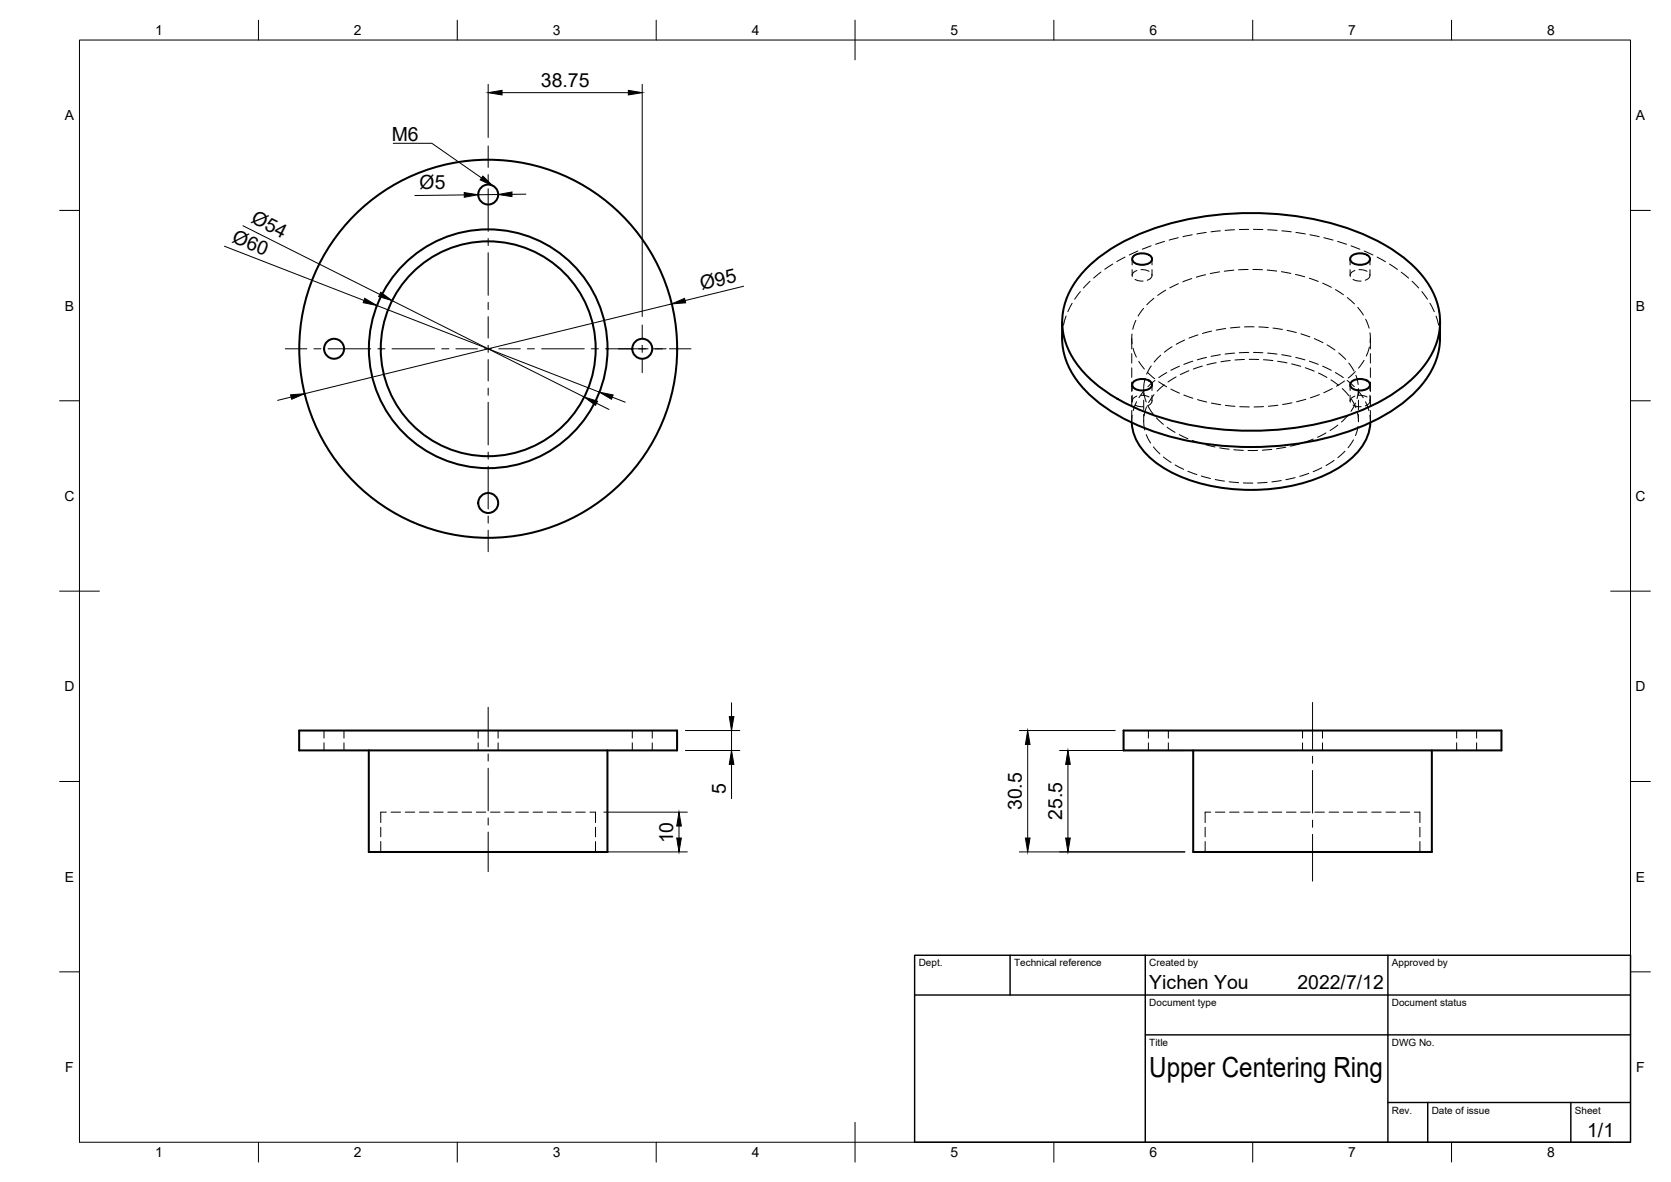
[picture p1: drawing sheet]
<svg xmlns="http://www.w3.org/2000/svg" width="420mm" height="297mm" viewBox="0 0 420 297" stroke-linecap="round" stroke-linejoin="round" font-family="sans-serif">
<!-- layer: Visible -->
<g fill="none" stroke="#000" stroke-width=".51">
<path d="M273.3 67.4a48.8 48.8 0 0 1 23.4-11.9 77.6 77.6 0 0 1 46.6 3.6 34.8 34.8 0 0 1 16.4 13.2 17.1 17.1 0 0 1-2.3 20.5 44.4 44.4 0 0 1-22.1 12.7 77.9 77.9 0 0 1-49.4-2.8 34.8 34.8 0 0 1-16.4-13.2 17.1 17.1 0 0 1 2.3-20.5zM285 64.4a3.4 3.4 0 0 1 4.6 .3 1.57 1.57 0 0 1-1.8 1.8 3 3 0 0 1-3-1v-.8zM339.8 64.4a3.4 3.4 0 0 1 4.6 .3 1.57 1.57 0 0 1-1.8 1.8 3 3 0 0 1-3-1v-.8zM267.1 80.9a21.7 21.7 0 0 0 1.7 11.4 29.3 29.3 0 0 0 12.2 12 69.5 69.5 0 0 0 36.8 8 64.9 64.9 0 0 0 32.4-9.3 26.2 26.2 0 0 0 10.9-12.5 22.9 22.9 0 0 0 1-9.6M285 96a3.4 3.4 0 0 1 4.6 .3 1.57 1.57 0 0 1-1.8 1.8 3 3 0 0 1-3-1v-.8zM339.8 96a3.4 3.4 0 0 1 4.6 .3 1.57 1.57 0 0 1-1.8 1.8 3 3 0 0 1-3-1v-.8zM284.6 106.2a13.6 13.6 0 0 0 6 10 40.4 40.4 0 0 0 24 6.9 40.4 40.4 0 0 0 24-6.9 13.6 13.6 0 0 0 6-10M75.2 183.6h95v5h-95zM92.7 188.6v25.5h60v-25.5M282.5 183.6h95v5h-95zM300 188.6v25.5h60v-25.5"/>
<circle cx="122.8" cy="48.9" r="2.51"/>
<circle cx="84" cy="87.6" r="2.51"/>
<circle cx="122.7" cy="87.6" r="27"/>
<circle cx="122.8" cy="87.6" r="47.5"/>
<circle cx="122.8" cy="87.6" r="30"/>
<circle cx="161.5" cy="87.6" r="2.51"/>
<circle cx="122.8" cy="126.4" r="2.51"/>
</g>
<!-- layer: Hidden -->
<g fill="none" stroke="#000" stroke-width=".25">
<path d="M296.3 59.7l-2.3 .6M299.8 59l-2.4 .5M303.3 58.4l-2.4 .4M306.9 58l-2.4 .3M310.4 57.7l-2.4 .2M314 57.6l-2.4 .1M315.2 57.6l2.3 .1M318.7 57.7l2.4 .2M322.3 58l2.4 .3M325.8 58.4l2.4 .4M329.4 59l2.3 .5M332.9 59.7l2.3 .6"/>
<path d="M268.1 79.4l-.7 2.3M269.6 76.2l-1.1 2.1M271.7 73.3l-1.5 1.9M274.1 70.7l-1.7 1.7M276.8 68.4l-1.8 1.5M279.8 66.4l-2 1.3M282.9 64.6l-2.1 1.2M284.7 65.1v1.5M284.7 67.8v1.4M285.4 70.2l.7 .3 1.3 .1M285.9 68a1.36 1.36 0 0 0-1.2 1.5M286.1 63.1l-2.1 1"/>
<path d="M286.9 67.8h1.1l.9 .4M287.5 77.5l-1.3 1.9M289.4 61.8l-2.2 .8M289.6 68.9a1.31 1.31 0 0 1-1.1 1.5M289.7 65.1v1.5M289.7 67.8v1.4M290.1 75l-1.7 1.6M292.8 60.7l-2.2 .7M293.1 72.9l-2 1.3M296.3 71.3l-2.2 1M299.7 70l-2.3 .8M303.1 69l-2.3 .6"/>
<path d="M306.7 68.3l-2.4 .5M310.2 67.9l-2.4 .3M313.8 67.7l-2.4 .1M315 67.7l2.4 .1M318.6 67.9l2.4 .2M322.2 68.3l2.4 .4M325.7 69l2.4 .6M329.2 69.9l2.3 .8M332.6 71.2l2.2 1M335.8 72.8l2 1.3M336.3 60.7l2.3 .7M338.8 74.8l1.8 1.6"/>
<path d="M339.5 65.1v1.5M339.5 67.8v1.4M339.7 61.8l2.2 .8M340.2 70.2l.7 .3 1.3 .1M340.7 68a1.32 1.32 0 0 0-1.2 1.5M341.4 77.2l1.4 2M341.7 67.8h1.1l.9 .4M343 63.1l2.2 1M344.4 68.9a1.27 1.27 0 0 1-1.1 1.5M344.5 65.1v1.5M344.5 67.8v1.4M346.3 64.6l2.1 1.2"/>
<path d="M349.4 66.4l2 1.3M352.3 68.4l1.9 1.5M355 70.7l1.7 1.7M357.5 73.3l1.4 1.9M359.6 76.2l1 2.1M361.1 79.4l.6 2.3M267.2 82.9l-.1 2.1M284.6 85v2.7M284.6 88.9v2.4M284.6 92.4v2.4M284.6 96v2.4M284.6 99.6v2.4"/>
<path d="M284.6 83.9v2.4M284.7 96.7v1.4M284.7 99.3v1.5M284.9 87.5l.8 2.3M285.6 80.5l-.8 2.2M285.9 99.6a1.36 1.36 0 0 0-1.2 1.5M286.3 90.8l1.4 1.9M286.9 99.3l1.1 .1 .9 .4M287.6 97.7v1.7M287.6 98.7l.6 2.3M287.8 98.1l-1.4 1.8M287.9 95.2l-.3 2.3"/>
<path d="M288.6 93.6l1.8 1.6M289.5 92l-1.2 2M289.7 96.7v1.4M289.7 99.3v1.5M290.2 99.2l-1.4 2M290.4 95.6l-1.8 1.6M291.3 95.9l2 1.3M291.8 89.3l-1.6 1.7M292.7 96.7l-1.7 1.6M293.4 93.6l-2 1.3M294.4 97.8l2.2 1M294.7 87.1l-1.9 1.4"/>
<path d="M295.7 94.7l-2 1.3M296.6 92l-2.2 1.1M297.7 99.3l2.2 .8M297.9 85.5l-2.2 1M298.9 93.2l-2.1 1M299.9 90.8l-2.2 .8M301.2 84.2l-2.2 .8M302.3 92l-2.2 .7M303.4 89.8l-2.3 .6M304.7 83.2l-2.4 .6M305.8 91.2l-2.3 .5M306.9 89.1l-2.4 .5"/>
<path d="M308.2 82.6l-2.4 .4M309.3 90.6l-2.3 .3M310.4 88.7l-2.4 .3M311.7 82.2l-2.3 .2M312.9 90.3l-2.4 .2M314 88.6l-2.4 .1M314.1 90.3h2.4M315.2 88.6l2.3 .1M315.3 82.1l-2.4 .1M316.5 82.2l2.4 .1M317.7 90.4l2.4 .2M318.7 88.7l2.4 .3"/>
<path d="M320.1 82.5l2.4 .3M321.2 90.8l2.4 .4M322.3 89.1l2.3 .5M323.6 83l2.3 .6M324.8 91.4l2.3 .7M325.8 89.8l2.3 .6M327.1 83.9l2.3 .8M328.2 92.4l2.2 .9M329.2 90.8l2.3 .8M330.5 85.1l2.1 1M331.5 93.8l2.2 1.1M331.7 99.2l-2.2 .8"/>
<path d="M332.6 92l2.1 1.1M333.7 86.7l2 1.3M334.7 95.5l1.9 1.4M335 97.6l-2.2 1.1M335.8 93.6l2 1.3M336.6 88.7l1.8 1.6M337.5 97.6l1.6 1.8M338.1 95.7l-2.1 1.4M338.7 95.6l1.8 1.6M339.1 91.2l1.3 2M339.5 96.7v1.4M339.5 99.3v1.5"/>
<path d="M340.7 99.6a1.32 1.32 0 0 0-1.2 1.5M340.8 93.4l-1.8 1.6M340.9 94.3l.6 2.3M341.3 98.1l1.5 1.9M341.6 97.8l-.4 2.4M341.6 97.7v1.7M341.7 99.3l1.1 .1 .9 .4M343 90.6l-1.4 1.9M343.4 80.2l.9 2.3M344.3 87.2l-.8 2.3M344.5 83.6v2.4M344.5 96.7v1.4"/>
<path d="M344.5 99.3v1.5M344.6 85v2.7M344.6 88.9v2.4M344.6 92.4v2.4M344.6 96v2.4M344.6 99.6v2.4M361.9 82.9l.2 2.1M284.6 103.2v2.6M284.7 104.4l-.1 1.8M285.4 101.8l1.2 .4h.8M285.8 101l-.9 2.2M287.6 105.7l.2 2.4"/>
<path d="M287.6 100.6v2.3M287.6 104.1v1.7M288.2 109.2l1.1 2.1M288.3 102.2l-.6 2.3M288.7 102.1l1.3 2M289.6 100.5a1.34 1.34 0 0 1-1.1 1.5M290 112.3l1.6 1.8M290.8 105l1.7 1.6M292.5 114.8l2 1.4M293.5 107.4l2 1.3M295.5 116.8l2.1 1.1M296.5 109.2l2.2 1"/>
<path d="M298.7 118.4l2.2 .9M299.8 110.7l2.2 .7M301.1 100.4l2.3 .6M302.1 119.6l2.3 .7M303.2 111.8l2.3 .5M304.6 101.3l2.3 .4M306.7 112.6l2.4 .3M308.1 101.9l2.4 .2M310.2 113l2.4 .2M311.7 102.2l2.4 .1M316.2 113.2h-2.4M317.7 102.2l-2.4 .1"/>
<path d="M319.8 112.9l-2.4 .2M321.3 101.8l-2.4 .3M323.3 112.4l-2.3 .4M324.8 101.2l-2.3 .4M326.8 111.5l-2.3 .6M328.3 100.3l-2.3 .7M329.1 119l-2.3 .7M330.2 110.3l-2.3 .9M332.4 117.5l-2.2 1M333.4 108.8l-2.1 1.1M335.4 115.7l-2 1.3M336.4 106.8l-2 1.4"/>
<path d="M338.2 113.4l-1.8 1.6M339 104.3l-1.7 1.8M339.8 100.4l1.1 2.1M340.2 101.8l1.2 .4h.8M340.3 110.5l-1.3 2M340.8 101.3l-1.1 2.1M341.3 103.6l.3 2.4M341.5 107.2l-.7 2.3M341.6 100.6v2.3M341.6 104.1v1.7M343.3 101l.9 2.2M344.4 100.5a1.3 1.3 0 0 1-1.1 1.5"/>
<path d="M344.5 104.4l.1 1.8M344.6 103.2v2.6M305.5 120.5l2.4 .4M309.1 121.1l2.3 .2M312.6 121.4h2.4M318.6 121.2l-2.4 .2M322.2 120.8l-2.4 .3M325.6 120l-2.3 .6M81.5 183.6v1.9M81.5 186.7v1.9M86.5 183.6v1.9M86.5 186.7v1.9"/>
<path d="M120.2 183.6v1.9M120.2 186.7v1.9M125.2 183.6v1.9M125.2 186.7v1.9M159 183.6v1.9M159 186.7v1.9M164 183.6v1.9M164 186.7v1.9M288.8 183.6v1.9M288.8 186.7v1.9M293.8 183.6v1.9M293.8 186.7v1.9"/>
<path d="M327.5 183.6v1.9M327.5 186.7v1.9M332.5 183.6v1.9M332.5 186.7v1.9M366.3 183.6v1.9M366.3 186.7v1.9M371.3 183.6v1.9M371.3 186.7v1.9M95.7 207.9v2.4M95.7 211.5v2.6M97.1 204.1h-1.4v2.6M98.3 204.1h2.4"/>
<path d="M101.9 204.1h2.4M105.5 204.1h2.3M109.1 204.1h2.3M112.6 204.1h2.4M116.2 204.1h2.4M119.8 204.1h2.3M123.3 204.1h2.4M126.9 204.1h2.4M130.5 204.1h2.4M134 204.1h2.4M137.6 204.1h2.4M141.2 204.1h2.4"/>
<path d="M144.8 204.1h2.4M148.3 204.1h1.4v2.6M149.7 207.9v2.4M149.7 211.5v2.6M303 207.9v2.4M303 211.5v2.6M304.4 204.1h-1.4v2.6M305.6 204.1h2.4M309.2 204.1h2.4M312.8 204.1h2.3M316.3 204.1h2.4M319.9 204.1h2.4"/>
<path d="M323.5 204.1h2.4M327 204.1h2.4M330.6 204.1h2.4M334.2 204.1h2.4M337.8 204.1h2.3M341.3 204.1h2.4M344.9 204.1h2.4M348.5 204.1h2.4M352 204.1h2.4M355.6 204.1h1.4v2.6M357 207.9v2.4M357 211.5v2.6"/>
</g>
<!-- layer: Border -->
<g fill="none" stroke="#000" stroke-width=".25">
<path d="M20 10.1h390v276.9h-390zM65 5.1v5M115 5.1v5M165 5.1v5M215 5.1v10M265 5.1v5M315 5.1v5M365 5.1v5M15 52.9h5M410 52.9h5M15 100.7h5M410 100.7h5"/>
<path d="M15 148.6h10M405 148.6h10M15 196.4h5M410 196.4h5M15 244.2h5M410 244.2h5M65 287v5M115 287v5M165 287v5M215 282.1v9.9M265 287v5M315 287v5"/>
<path d="M365 287v5"/>
</g>
<!-- layer: TitleBlock -->
<path d="M230 240.1h180v46.9h-180zM230 250h180M254 240.1v9.9M288 240.1v46.9M349 240.1v46.9M288 260.1h122M349 277.1h61M359 277.1v9.9M395 277.1v9.9" fill="none" stroke="#000" stroke-width=".36"/>
<!-- layer: Center Lines -->
<g fill="none" stroke="#000" stroke-width=".25">
<path d="M122.7 36.7v5.4M122.7 43.9v1.7M122.7 47.4v10.8M122.7 59.9v1.8M122.7 63.5v10.7M122.7 76v1.8M122.7 79.6v5.4M71.7 87.7h5.5M78.9 87.7h1.8M82.5 87.7h10.7M95 87.7h1.8M98.6 87.7h10.7"/>
<path d="M111.1 87.7h1.8M114.6 87.7h5.5M121.8 87.7h1.8M122.7 86.8v1.7M122.7 90.3v5.4M122.7 97.5v1.8M125.4 87.7h5.4M132.6 87.7h1.8M136.2 87.7h10.7M148.7 87.7h1.8M152.3 87.7h10.7M161.5 81.7v3.3"/>
<path d="M161.5 86.8v1.7M161.5 90.3v3.3M164.2 87.7h3.3M168.3 87.7h5.4M122.7 101.1v10.7M122.7 113.6v1.8M122.7 117.2v10.7M122.7 129.7v1.8M122.7 133.3v5.3M122.7 177.7v10M330 176.5v11.8M122.7 189.5v1.7"/>
<path d="M122.7 193v10.8M330 190v1.8M330 193.6v10.7M122.7 205.5v1.8M122.7 209.1v9.9M330 206.1v1.8M330 209.7v11.7"/>
</g>
<!-- layer: Dimensions -->
<g fill="none" stroke="#000" stroke-width=".25">
<path d="M122.7 21.2v13.4M126.2 23.3h31.8M161.5 21.2v58.4M61.1 56.7l34.4 17.3M116.7 49l-12.4 .1M125.2 48.9h-5M132.2 48.8h-3.5M56.4 61.9l35.1 13.6M94.8 76.8l55.9 21.7M98.6 75.6l48.3 24.2M168.9 76.4l-92.3 22.5M187 71.9l-14.7 3.6"/>
<path d="M73.2 99.8l-3.4 .8M154 99.8l3.2 1.3M150 101.3l3.1 1.6M183.9 176.6v3.5M172.3 183.6h13.7M172.3 188.6h13.7M183.9 183.6v5M183.9 192.1v8.6M256.3 183.6h24.1M258.4 187.1v23.5M266.4 188.6h31.5M268.5 192.1v18.5"/>
<path d="M151.8 204.1h21M151.8 214.1h21M170.7 207.6v3M256.3 214.1h41.6"/>
</g>
<g fill="#000" stroke="#000" stroke-width=".25">
<path d="M122.7 23.3l3.5-.6v1.2zM158 22.7l3.5 .6-3.5 .6zM116.7 48.4l3.5 .5-3.5 .7zM125.2 48.9l3.5-.7v1.2zM91.7 75l3.1 1.8-3.5-.7zM95.7 73.5l2.9 2.1-3.4-1.1zM168.9 76.4l3.2-1.4 .3 1.1zM73.1 99.2l3.5-.3-3.3 1.4zM150.7 98.5l3.5 .8-.4 1zM146.9 99.8l3.4 1-.6 1.1zM183.4 180.1h1.1l-.6 3.5zM183.9 188.6l.6 3.5h-1.1z"/>
<path d="M258.4 183.6l.6 3.5h-1.2zM268.5 188.6l.6 3.5h-1.2zM170.7 204.1l.6 3.5h-1.1zM170.2 210.6h1.1l-.6 3.5zM257.8 210.6h1.2l-.6 3.5zM267.9 210.6h1.2l-.6 3.5z"/>
</g>
<!-- layer: Annotations -->
<path d="M121.4 44.2l2.6 2.5-3.3-1.5z" fill="#000" stroke="#000" stroke-width=".25"/>
<path d="M98.9 36h9.7l12.5 8.7" fill="none" stroke="#000" stroke-width=".25"/>
<text font-size="7" x="289" y="270.6">Upper Centering Ring</text>
<g font-size="4.9">
<text x="136" y="21.8">38.75</text>
<text x="98.5" y="35.3">M6</text>
<text x="105.5" y="47.6" transform="rotate(-1 105.5 47.6)">Ø5</text>
<text x="62.9" y="55.9" transform="rotate(27 62.9 55.9)">Ø54</text>
<text x="58.1" y="60.9" transform="rotate(21 58.1 60.9)">Ø60</text>
<text x="176.5" y="72.9" transform="rotate(-14 176.5 72.9)">Ø95</text>
<text x="182.5" y="199.5" transform="rotate(-90 182.5 199.5)">5</text>
<text x="256.9" y="203.6" transform="rotate(-90 256.9 203.6)">30.5</text>
<text x="267.1" y="206.1" transform="rotate(-90 267.1 206.1)">25.5</text>
<text x="169.3" y="212" transform="rotate(-90 169.3 212)">10</text>
<text x="289" y="248.5">Yichen You</text>
<text x="326.2" y="248.5">2022/7/12</text>
<text x="399.1" y="285.7">1/1</text>
</g>
<g font-size="3.5">
<text x="39" y="8.8">1</text>
<text x="89" y="8.8">2</text>
<text x="139" y="8.8">3</text>
<text x="189" y="8.8">4</text>
<text x="239" y="8.8">5</text>
<text x="289" y="8.8">6</text>
<text x="339" y="8.8">7</text>
<text x="389" y="8.8">8</text>
<text x="16.3" y="30.2">A</text>
<text x="411.3" y="30.2">A</text>
<text x="16.3" y="78">B</text>
<text x="411.3" y="78">B</text>
<text x="16.2" y="125.9">C</text>
<text x="411.2" y="125.9">C</text>
<text x="16.2" y="173.7">D</text>
<text x="411.2" y="173.7">D</text>
<text x="16.3" y="221.6">E</text>
<text x="411.3" y="221.6">E</text>
<text x="16.4" y="269.4">F</text>
<text x="411.4" y="269.4">F</text>
<text x="39" y="290.8">1</text>
<text x="89" y="290.8">2</text>
<text x="139" y="290.8">3</text>
<text x="189" y="290.8">4</text>
<text x="239" y="290.8">5</text>
<text x="289" y="290.8">6</text>
<text x="339" y="290.8">7</text>
<text x="389" y="290.8">8</text>
</g>
<g font-size="2.5">
<text x="231" y="242.9">Dept.</text>
<text x="255" y="242.9">Technical reference</text>
<text x="289" y="242.9">Created by</text>
<text x="350" y="242.9">Approved by</text>
<text x="289" y="252.8">Document type</text>
<text x="350" y="252.8">Document status</text>
<text x="289" y="262.9">Title</text>
<text x="350" y="262.9">DWG No.</text>
<text x="350" y="279.9">Rev.</text>
<text x="360" y="279.9">Date of issue</text>
<text x="396" y="279.9">Sheet</text>
</g>
</svg>
